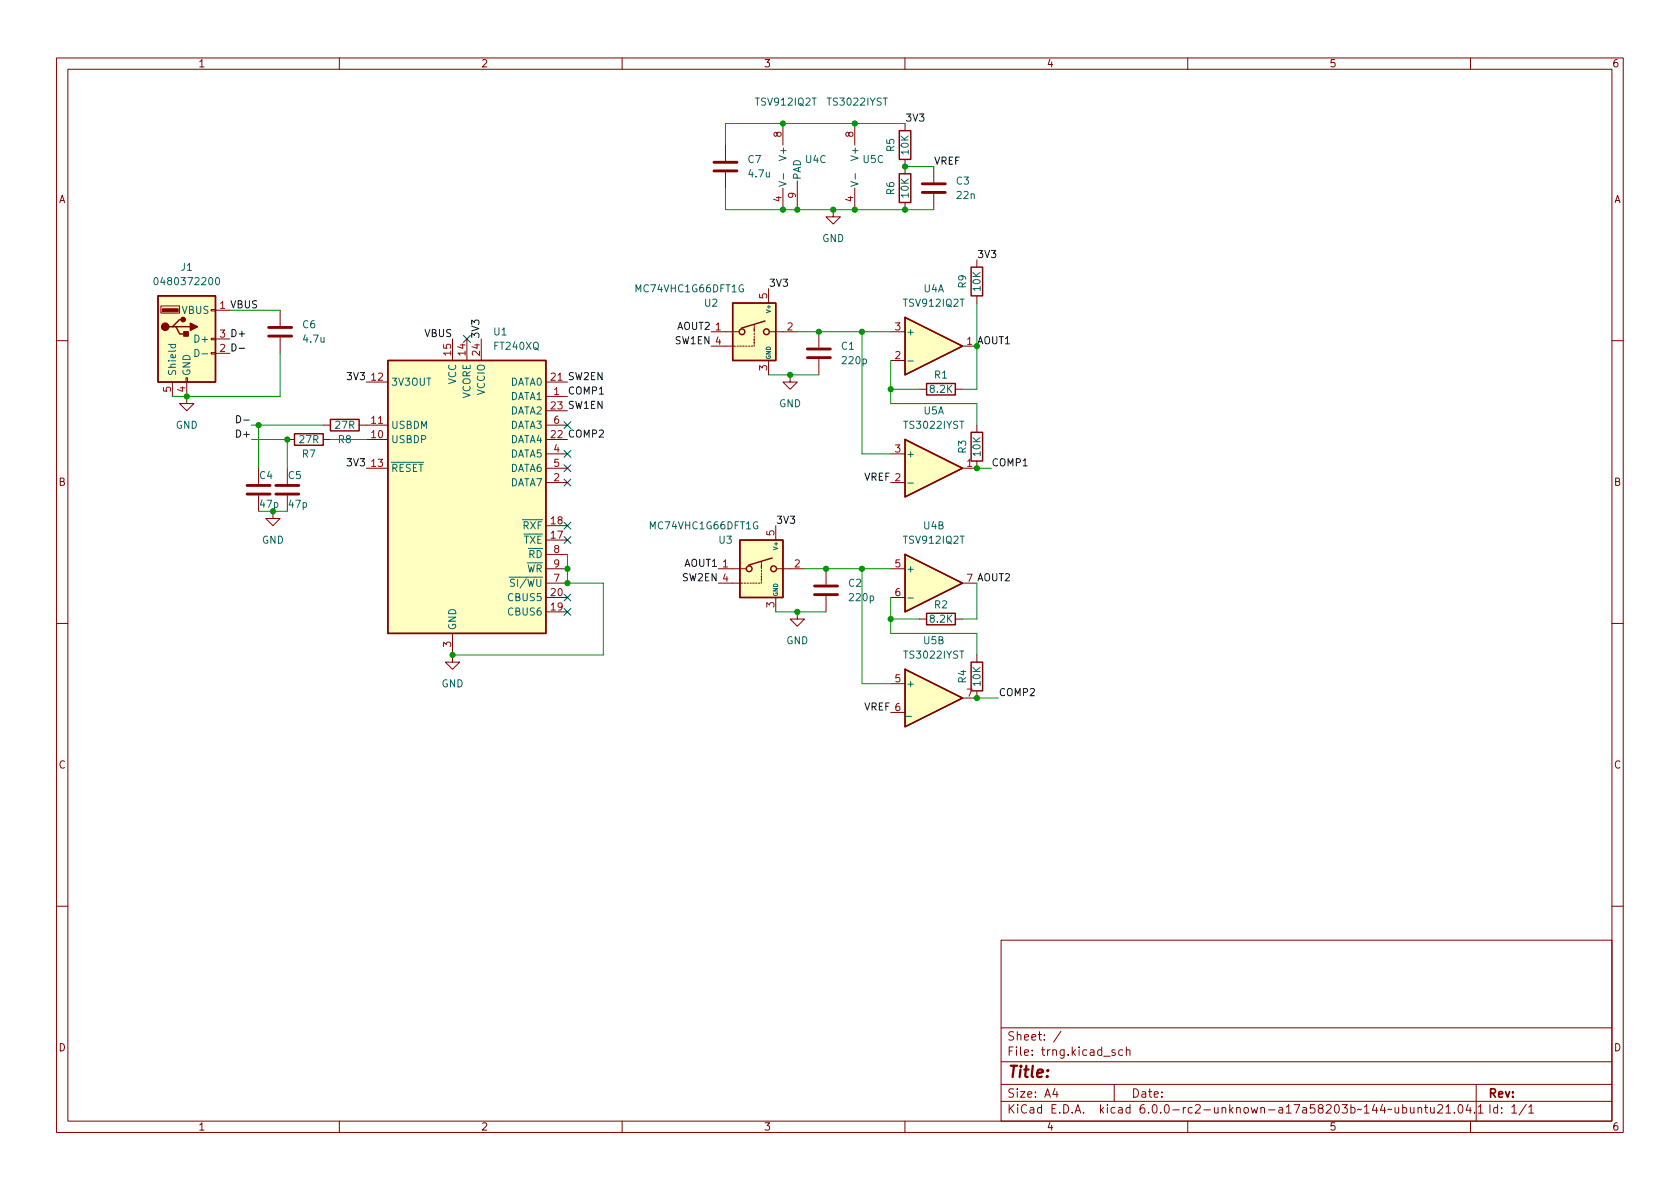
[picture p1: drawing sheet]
<svg xmlns="http://www.w3.org/2000/svg" width="297mm" height="210mm" viewBox="0 0 297 210" stroke-linecap="round" stroke-linejoin="round" font-family="sans-serif">
<g fill="none" stroke="#840000" stroke-width=".18">
<path d="M10 10.2h277v190.1h-277zM12 12.2h273v186.1h-273zM60 10.2v2M110 10.2v2M160 10.2v2M210 10.2v2M260 10.2v2M128.3 25.6v2.8M128.3 30.5v2.8M138.4 21.8v3.8M138.4 33.3v3.8M141 32v5.1"/>
<path d="M147.3 37.1v1.2h1.3l-1.3 1.3-1.3-1.3h1.3M151.1 21.8v3.8M151.1 33.3v3.8M160 21.8v1.3M160 28.2v2.5M160 35.8v1.3M165.1 29.5v2.8M165.1 34.3v2.8M28.4 54.1h3.3v1.3h-3.3zM37.3 59.8h.8v.3h-.8zM37.3 54.7h.8v.3h-.8zM38.1 54.9h2.5"/>
<path d="M38.1 59.9h2.5M49.5 54.9v2.8M49.5 59.7v2.8M80 59.9v3.8M82.5 59.9v3.8M85.1 59.9v3.8M125.7 58.7h4.9M133.3 57.4v1.3M133.3 58.9v.3M133.3 59.4v.3M133.3 59.9v.3M135.9 51v2.6"/>
<path d="M136.1 58.7h4.9M144.8 58.7v2.8M157.5 58.7h2.5M172.7 46v1.2M172.7 52.3v1.3M10 60.2h2M30.5 67.6v2.5M32.9 66.8h.2v.8h-.2zM33 67.6v3.8h1.3l-1.3 1.2-1.3-1.2h1.3M37.3 62.4h.8v.2h-.8zM38.1 62.5h2.5M50.8 77.7h1.3"/>
<path d="M57.1 75.2h1.3M57.1 77.7h1.3M63.5 75.2h5.1M64.8 77.7h3.8M64.8 67.6h3.8M96.5 75.2h3.8M96.5 77.7h3.8M96.5 70.1h3.8M96.5 67.6h3.8M96.5 72.6h3.8M125.7 61.2h4.3M130.3 61.2h.3"/>
<path d="M130.8 61.2h.3M131.3 61.2h.3M131.8 61.2h.3M132.3 61.2h.3M132.8 61.2h.3M133.3 60.4v.3M133.3 61v.2M135.9 63.7v2.6M139.7 66.3v1.3h1.3l-1.3 1.2-1.3-1.2h1.3M144.8 63.5v2.8M157.5 63.7h2.5M162.6 68.8h1.2"/>
<path d="M168.9 68.8h1.3M170.2 61.2h2.5M172.7 75.2v1.2M285 60.2h2M45.7 82.8v2.8M45.7 87.6v2.8M48.3 90.4v1.3h1.2l-1.2 1.3-1.3-1.3h1.3M50.8 82.8v2.8M50.8 87.6v2.8M64.8 82.8h3.8M96.5 82.8h3.8M96.5 85.3h3.8"/>
<path d="M96.5 80.3h3.8M96.5 95.5h3.8M96.5 93h3.8M96.5 98h3.8M134.6 99.3v1.3M137.2 93v2.5M157.5 85.3h2.5M157.5 80.3h2.5M172.7 81.5v1.3h-2.5M10 110.2h2M80 112v5.1h1.3l-1.3 1.3-1.3-1.3h1.3M96.5 100.6h3.8"/>
<path d="M96.5 105.7h3.8M96.5 103.1h3.8M96.5 108.2h3.8M127 100.6h4.8M127 103.1h4.3M131.6 103.1h.2M132.1 103.1h.2M132.6 103.1h.2M133.1 103.1h.2M133.6 103.1h.3M134.1 103.1h.3M134.6 100.8v.3"/>
<path d="M134.6 101.3v.3M134.6 101.8v.3M134.6 102.4v.2M134.6 102.9v.2M137.2 105.7v2.5M137.4 100.6h4.8M141 108.2v1.3h1.2l-1.2 1.2-1.3-1.2h1.3M146 100.6v2.8M146 105.4v2.8M157.5 100.6h2.5M157.5 105.7h2.5M162.6 109.5h1.2"/>
<path d="M168.9 109.5h1.3M170.2 103.1h2.5M172.7 115.8v1.3M285 110.2h2M157.5 120.9h2.5M157.5 126h2.5M172.7 122.2v1.2h-2.5M10 160.2h2M177 166.3h108v32h-108zM285 160.2h2M60 198.3v2M110 198.3v2"/>
<path d="M160 198.3v2M177 194.8h108M177 191.8h108M177 187.8h108M177 181.8h108M186.5 192.5l-.4 1h1M186.9 193v1M187.6 182.4l-1.3 1.9M197 191.8v3M197.1 185.7l-.3-.1-.2 .2v.3l.5 .1v.4h-.5M198.5 185.7l-.4-.1-.3 .3v.4l.1 .3h.6M199.1 185.8l.3-.2 .3 .1 .1 .9"/>
<path d="M199.1 185.1v1.5M210 198.3v2M246.6 195.8l.1 1h.4l.2-.1M247.3 195.8v1M248 195.9l.4-.1 .3 .3v.4l-.1 .3h-.6M248 195.3v1.5M249.4 195.8v1h.4l.2-.1M250 195.8v1M250.7 196l.2-.2 .4 .1 .1 .9M250.7 195.8v1M251.9 195.8h.5M252.1 195.3v1.3l.3 .2"/>
<path d="M252.9 195.8l.1 1h.4l.2-.1M253.6 195.8v1M254.2 195.5l.6-.2 .2 .2 .1 .3-1 1h1M255.7 195.8l.4-.5v1.5M255.7 196.8h.8M257.1 196.7v.1M257.9 195.5l.3-.2a.8 .8 0 0 1 .5 .8 .8 .8 0 0 1-.5 .7l-.3-.1-.1-.4zM259.6 195.3l-.4 1h.9M259.9 195.8v1M260 198.3v2M260.7 196.7v.1M261 191.8v6.5"/>
<path d="M261.4 195.8l.4-.5v1.5M261.4 196.8h.8M269.9 195.3l-1.3 1.9M270.3 195.8l.4-.5v1.5M270.3 196.8h.9"/>
</g>
<g fill="#ffffc2" stroke="#ffffc2" stroke-width=".18">
<path d="M160 98l10.2 5.1-10.2 5.1z"/>
<path d="M27.9 52.3h10.2v15.3h-10.2z"/>
<path d="M160 118.4l10.2 5-10.2 5.1z"/>
<path d="M160 77.7l10.2 5.1-10.2 5.1z"/>
<path d="M160 56.1l10.2 5.1-10.2 5.1z"/>
<path d="M129.5 53.6h7.7v10.1h-7.7z"/>
<path d="M130.8 95.5h7.6v10.2h-7.6z"/>
<path d="M68.6 63.7h27.9v48.3h-27.9z"/>
</g>
<g fill="none" stroke="#840000" stroke-width=".25">
<path d="M159 30.7h2v5.1h-2zM159 23.1h2v5.1h-2zM27.9 52.3h10.2v15.3h-10.2zM30.5 57.8h.6l.6 1.2h1.3M31.1 57.8h2.6M32.4 56.5h-.7l-1.2 1.3h-.7M129.5 53.6h7.7v10.1h-7.7zM135.3 56.8l-4.2 1.2M160 56.1l10.2 5.1-10.2 5.1zM171.7 47.2h2v5.1h-2zM52.1 76.7h5v2h-5zM58.4 74.2h5.1v2h-5.1z"/>
<path d="M68.6 63.7h27.9v48.3h-27.9zM160 77.7l10.2 5.1-10.2 5.1zM163.8 67.8h5.1v2h-5.1zM171.7 76.4h2v5.1h-2zM130.8 95.5h7.6v10.2h-7.6zM136.5 98.7l-4.2 1.2M160 98l10.2 5.1-10.2 5.1zM160 118.4l10.2 5-10.2 5.1zM163.8 108.5h5.1v2h-5.1zM171.7 117.1h2v5.1h-2z"/>
<circle cx="131.2" cy="58.7" r=".51"/>
<circle cx="135.5" cy="58.7" r=".51"/>
<circle cx="132.5" cy="100.6" r=".51"/>
<circle cx="136.8" cy="100.6" r=".51"/>
</g>
<g fill="none" stroke="#006464" stroke-width=".18">
<path d="M137.7 32.1l1.3 .4-1.3 .4M138.5 30.7v1M150.4 32.1l1.3 .4-1.3 .4M151.2 30.7v1M27.4 49.1h.1a.68 .68 0 0 1 .5 .6 .68 .68 0 0 1-.5 .7 .84 .84 0 0 1-.1-1.3zM38.2 49.2l.2-.1a.68 .68 0 0 1 .4 .6 .68 .68 0 0 1-.4 .7l-.2-.2-.1-.3zM29.8 60.9h1.3M30.3 60.9l-.1 .4 .2 .2 .6-.1v-.5M34.5 61.8a.64 .64 0 0 1 .7 .6 .64 .64 0 0 1-.7 .7zM35.7 62.6h1M160.5 63.8h1M160.5 85.4h1"/>
<path d="M160.5 105.7h1"/>
</g>
<g fill="#840000" stroke="#840000" stroke-width=".25">
<path d="M33.7 57.1l1.2 .7-1.2 .6z"/>
<path d="M32.5 58.7h.8v.7h-.8z"/>
<circle cx="29.2" cy="57.8" r=".63"/>
<circle cx="32.4" cy="56.5" r=".38"/>
</g>
<path d="M28.7 54.6h2.8v.5h-2.8z" fill="#840000" stroke="#840000" stroke-width=".18"/>
<g fill="none" stroke="#840000" stroke-width=".51">
<path d="M126.2 30.2h4.1M126.2 28.7h4.1M163.1 34h4M163.1 32.5h4M47.5 59.4h4.1M47.5 57.9h4.1M142.7 63.2h4.1M142.7 61.7h4.1M43.7 87.4h4.1M43.7 85.8h4.1M48.8 87.4h4M48.8 85.8h4"/>
<path d="M144 105.2h4.1M144 103.6h4.1"/>
</g>
<path d="M41.8 73.5a.64 .64 0 0 1 .8 .6 .64 .64 0 0 1-.8 .7zM42.3 61.6h1M43.1 74.3h1" fill="none" stroke="#0f0f0f" stroke-width=".18"/>
<g fill="none" stroke="#009600" stroke-width=".18">
<path d="M128.3 33.3v3.8h36.8M160 29.5h5.1M160 21.8h-31.7v3.8M40.6 54.9h8.9M141 58.7h16.5M152.4 58.7v21.6h5.1M172.7 53.6v15.2h-2.5M44.4 77.7h6.4v5.1M44.4 75.2h12.7M45.7 75.2v7.6M49.5 62.5v7.6h-19M58.4 77.7h6.4"/>
<path d="M135.9 66.3h8.9M157.5 68.8h5.1M157.5 63.7v7.7h15.2v3.8M48.3 90.4h2.5M100.3 98v5.1h6.4v12.7h-26.7M172.7 82.8h2.6M137.2 108.2h8.8M142.2 100.6h15.3M152.4 100.6v20.3h5.1M157.5 105.7v6.3h15.2v3.8M157.5 109.5h5.1M172.7 103.1v6.4h-2.5"/>
<path d="M172.7 123.4h3.8"/>
</g>
<g fill="none" stroke="#000084" stroke-width=".18">
<path d="M81.9 59.3l1.3 1.2M83.2 59.3l-1.3 1.2M99.7 74.6l1.2 1.2M99.7 79.6l1.2 1.3M100.9 74.6l-1.2 1.2M100.9 79.6l-1.2 1.3M99.7 94.9l1.2 1.2M99.7 82.2l1.2 1.2M99.7 84.7l1.2 1.2M99.7 92.3l1.2 1.3M100.9 94.9l-1.2 1.2M100.9 82.2l-1.2 1.2"/>
<path d="M100.9 84.7l-1.2 1.2M100.9 92.3l-1.2 1.3M99.7 107.6l1.2 1.2M99.7 105l1.2 1.3M100.9 107.6l-1.2 1.2M100.9 105l-1.2 1.3"/>
</g>
<g fill="#009600" stroke="#009600" stroke-width=".18">
<circle cx="45.7" cy="75.2" r=".46"/>
<circle cx="33" cy="70.1" r=".46"/>
<circle cx="80" cy="115.8" r=".46"/>
<circle cx="48.3" cy="90.4" r=".46"/>
<circle cx="50.8" cy="77.7" r=".46"/>
<circle cx="139.7" cy="66.3" r=".46"/>
<circle cx="172.7" cy="123.4" r=".46"/>
<circle cx="141" cy="108.2" r=".46"/>
<circle cx="152.4" cy="100.6" r=".46"/>
<circle cx="172.7" cy="82.8" r=".46"/>
<circle cx="146" cy="100.6" r=".46"/>
<circle cx="157.5" cy="109.5" r=".46"/>
<circle cx="147.3" cy="37.1" r=".46"/>
<circle cx="157.5" cy="68.8" r=".46"/>
<circle cx="160" cy="37.1" r=".46"/>
<circle cx="160" cy="29.5" r=".46"/>
<circle cx="152.4" cy="58.7" r=".46"/>
<circle cx="144.8" cy="58.7" r=".46"/>
<circle cx="151.1" cy="21.8" r=".46"/>
<circle cx="151.1" cy="37.1" r=".46"/>
<circle cx="172.7" cy="61.2" r=".46"/>
<circle cx="138.4" cy="37.1" r=".46"/>
<circle cx="100.3" cy="103.1" r=".46"/>
<circle cx="100.3" cy="100.6" r=".46"/>
<circle cx="138.4" cy="21.8" r=".46"/>
<circle cx="141" cy="37.1" r=".46"/>
</g>
<text font-size="2.8" fill="#840000" x="178" y="190.6">Title:</text>
<g font-size="2.1" fill="#840000">
<text x="178" y="184">Sheet: /</text>
<text x="178" y="186.7">File: trng.kicad_sch</text>
<text x="178" y="196.9">KiCad E.D.A. kicad 6.0.0-rc2-unknown-a17a58203b~144~ubuntu21.04.1</text>
<text x="178" y="194.1">Size: A4</text>
<text x="200" y="194.1">Date:</text>
<text x="263" y="194.1">Rev:</text>
<text x="263" y="196.9">Id: 1/1</text>
</g>
<g font-size="1.8" fill="#840000">
<text x="35" y="11.9">1</text>
<text x="85" y="11.9">2</text>
<text x="135" y="11.9">3</text>
<text x="185" y="11.9">4</text>
<text x="235" y="11.9">5</text>
<text x="285" y="11.9">6</text>
<text x="10.3" y="35.9">A</text>
<text x="285.3" y="35.9">A</text>
<text x="10.3" y="85.9">B</text>
<text x="285.3" y="85.9">B</text>
<text x="10.3" y="135.9">C</text>
<text x="285.3" y="135.9">C</text>
<text x="10.3" y="185.9">D</text>
<text x="285.3" y="185.9">D</text>
<text x="35" y="199.9">1</text>
<text x="85" y="199.9">2</text>
<text x="135" y="199.9">3</text>
<text x="185" y="199.9">4</text>
<text x="235" y="199.9">5</text>
<text x="285" y="199.9">6</text>
</g>
<g font-size="1.8" fill="#006464">
<text x="133.8" y="18.7">TSV912IQ2T</text>
<text x="146.5" y="18.7">TS3022IYST</text>
<text x="132.3" y="28.8">C7</text>
<text x="139.1" y="28" transform="rotate(-90 139.1 28)">V+</text>
<text x="142.5" y="28.8">U4C</text>
<text x="151.8" y="28" transform="rotate(-90 151.8 28)">V+</text>
<text x="152.6" y="28.8">U5C</text>
<text x="158.1" y="26.8" transform="rotate(-90 158.1 26.8)">R5</text>
<text x="160.7" y="27.3" transform="rotate(-90 160.7 27.3)">10K</text>
<text x="132.5" y="31.4">4.7u</text>
<text x="141.6" y="31.9" transform="rotate(-90 141.6 31.9)">PAD</text>
<text x="158.1" y="34.4" transform="rotate(-90 158.1 34.4)">R6</text>
<text x="160.7" y="34.9" transform="rotate(-90 160.7 34.9)">10K</text>
<text x="169.1" y="32.6">C3</text>
<text x="169.2" y="35.2">22n</text>
<text x="32" y="47.9">J1</text>
<text x="145.4" y="42.8">GND</text>
<text x="28.1" y="50.4">0480372200</text>
<text x="112.6" y="51.7">MC74VHC1G66DFT1G</text>
<text x="163.3" y="51.7">U4A</text>
<text x="170.8" y="50.9" transform="rotate(-90 170.8 50.9)">R9</text>
<text x="173.4" y="51.4" transform="rotate(-90 173.4 51.4)">10K</text>
<text x="32.2" y="55.5">VBUS</text>
<text x="53.5" y="58">C6</text>
<text x="87.3" y="59.3">U1</text>
<text x="124.6" y="54.2">U2</text>
<text x="159.9" y="54.2">TSV912IQ2T</text>
<text x="160.1" y="59.3">+</text>
<text x="34.8" y="60.6">D+</text>
<text x="53.7" y="60.6">4.7u</text>
<text x="87.5" y="61.8">FT240XQ</text>
<text x="148.8" y="61.8">C1</text>
<text x="149" y="64.4">220p</text>
<text x="31.1" y="66.5" transform="rotate(-90 31.1 66.5)">Shield</text>
<text x="33.7" y="66.5" transform="rotate(-90 33.7 66.5)">GND</text>
<text x="69.1" y="68.2">3V3OUT</text>
<text x="80.6" y="68" transform="rotate(-90 80.6 68)">VCC</text>
<text x="83.2" y="70.5" transform="rotate(-90 83.2 70.5)">VCORE</text>
<text x="85.7" y="69.9" transform="rotate(-90 85.7 69.9)">VCCIO</text>
<text x="90.1" y="70.7">DATA1</text>
<text x="90.1" y="68.2">DATA0</text>
<text x="164.5" y="69.5">8.2K</text>
<text x="165.2" y="66.9">R1</text>
<text x="31.1" y="75.8">GND</text>
<text x="59.3" y="75.8">27R</text>
<text x="69.1" y="75.8">USBDM</text>
<text x="90.1" y="73.3">DATA2</text>
<text x="90.1" y="75.8">DATA3</text>
<text x="137.7" y="72">GND</text>
<text x="160" y="75.8">TS3022IYST</text>
<text x="163.3" y="73.3">U5A</text>
<text x="53" y="78.4">27R</text>
<text x="53.5" y="80.9">R7</text>
<text x="59.8" y="78.4">R8</text>
<text x="69.1" y="78.4">USBDP</text>
<text x="69.1" y="83.4">~{RESET}</text>
<text x="90.1" y="78.4">DATA4</text>
<text x="90.1" y="80.9">DATA5</text>
<text x="90.1" y="83.4">DATA6</text>
<text x="160.1" y="80.9">+</text>
<text x="170.8" y="80.1" transform="rotate(-90 170.8 80.1)">R3</text>
<text x="173.4" y="80.6" transform="rotate(-90 173.4 80.6)">10K</text>
<text x="45.9" y="84.7">C4</text>
<text x="51" y="84.7">C5</text>
<text x="51.1" y="89.8">47p</text>
<text x="90.1" y="86">DATA7</text>
<text x="91.1" y="93.6">~{RXF}</text>
<text x="115.2" y="93.6">MC74VHC1G66DFT1G</text>
<text x="163.3" y="93.6">U4B</text>
<text x="46.3" y="96.1">GND</text>
<text x="91.2" y="96.1">~{TXE}</text>
<text x="91.7" y="101.2">~{WR}</text>
<text x="92.1" y="98.7">~{RD}</text>
<text x="127.1" y="96.1">U3</text>
<text x="159.9" y="96.1">TSV912IQ2T</text>
<text x="160.1" y="101.2">+</text>
<text x="89.5" y="103.8">~{SI/WU}</text>
<text x="90" y="106.3">CBUS5</text>
<text x="150" y="103.8">C2</text>
<text x="150.3" y="106.3">220p</text>
<text x="165.2" y="107.6">R2</text>
<text x="80.6" y="111.5" transform="rotate(-90 80.6 111.5)">GND</text>
<text x="90" y="108.8">CBUS6</text>
<text x="139" y="113.9">GND</text>
<text x="163.3" y="113.9">U5B</text>
<text x="164.5" y="110.1">8.2K</text>
<text x="160" y="116.5">TS3022IYST</text>
<text x="78" y="121.5">GND</text>
<text x="160.1" y="121.5">+</text>
<text x="170.8" y="120.8" transform="rotate(-90 170.8 120.8)">R4</text>
<text x="173.4" y="121.3" transform="rotate(-90 173.4 121.3)">10K</text>
<text x="160.1" y="126.6">_</text>
</g>
<g font-size="1.8" fill="#0f0f0f">
<text x="160" y="21.5">3V3</text>
<text x="165.1" y="29.1">VREF</text>
<text x="172.7" y="45.6">3V3</text>
<text x="135.9" y="50.7">3V3</text>
<text x="38.9" y="54.6">1 VBUS</text>
<text x="38.9" y="59.7">3 D+</text>
<text x="75.1" y="59.6">VBUS</text>
<text x="84.7" y="59.9" transform="rotate(-90 84.7 59.9)">3V3</text>
<text x="119.7" y="58.3">AOUT2</text>
<text x="38.9" y="62.2">2 D-</text>
<text x="119.4" y="60.9">SW1EN 4</text>
<text x="172.7" y="60.9">AOUT1</text>
<text x="61.6" y="67.2">3V3</text>
<text x="97.4" y="67.3">21 SW2EN</text>
<text x="100.3" y="69.7">COMP1</text>
<text x="42.1" y="77.4">D+</text>
<text x="97.4" y="77.5">22 COMP2</text>
<text x="97.4" y="72.4">23 SW1EN</text>
<text x="61.6" y="82.4">3V3</text>
<text x="175.3" y="82.4">COMP1</text>
<text x="152.8" y="85">VREF 2</text>
<text x="137.2" y="92.6">3V3</text>
<text x="121" y="100.2">AOUT1</text>
<text x="120.7" y="102.8">SW2EN 4</text>
<text x="171" y="102.9">7 AOUT2</text>
<text x="152.8" y="125.6">VREF 6</text>
<text x="176.5" y="123.1">COMP2</text>
</g>
<g font-size="1.8" fill="#a90000">
<text x="138.2" y="24.2" transform="rotate(-90 138.2 24.2)">8</text>
<text x="150.9" y="24.2" transform="rotate(-90 150.9 24.2)">8</text>
<text x="138.2" y="35.7" transform="rotate(-90 138.2 35.7)">4</text>
<text x="140.7" y="35" transform="rotate(-90 140.7 35)">9</text>
<text x="150.9" y="35.7" transform="rotate(-90 150.9 35.7)">4</text>
<text x="135.6" y="52.8" transform="rotate(-90 135.6 52.8)">5</text>
<text x="126.5" y="58.4">1</text>
<text x="139.2" y="58.4">2</text>
<text x="158.3" y="58.4">3</text>
<text x="79.8" y="62.8" transform="rotate(-90 79.8 62.8)">15</text>
<text x="82.3" y="62.8" transform="rotate(-90 82.3 62.8)">14</text>
<text x="84.8" y="62.8" transform="rotate(-90 84.8 62.8)">24</text>
<text x="135.6" y="65.5" transform="rotate(-90 135.6 65.5)">3</text>
<text x="158.3" y="63.5">2</text>
<text x="171" y="61">1</text>
<text x="30.2" y="69.3" transform="rotate(-90 30.2 69.3)">5</text>
<text x="32.8" y="69.3" transform="rotate(-90 32.8 69.3)">4</text>
<text x="65.7" y="67.3">12</text>
<text x="97.9" y="69.8">1</text>
<text x="65.7" y="77.5">10</text>
<text x="65.7" y="74.9">11</text>
<text x="97.9" y="74.9">6</text>
<text x="65.7" y="82.5">13</text>
<text x="97.9" y="80">4</text>
<text x="97.9" y="82.5">5</text>
<text x="158.3" y="80">3</text>
<text x="171" y="82.5">1</text>
<text x="97.9" y="85.1">2</text>
<text x="97.4" y="95.2">17</text>
<text x="97.4" y="92.7">18</text>
<text x="136.9" y="94.7" transform="rotate(-90 136.9 94.7)">5</text>
<text x="97.9" y="97.8">8</text>
<text x="97.9" y="100.3">9</text>
<text x="127.8" y="100.3">1</text>
<text x="140.5" y="100.3">2</text>
<text x="158.3" y="100.3">5</text>
<text x="97.4" y="107.9">19</text>
<text x="97.4" y="105.4">20</text>
<text x="97.9" y="102.9">7</text>
<text x="136.9" y="107.4" transform="rotate(-90 136.9 107.4)">3</text>
<text x="158.3" y="105.4">6</text>
<text x="79.8" y="114.4" transform="rotate(-90 79.8 114.4)">3</text>
<text x="158.3" y="120.6">5</text>
<text x="171" y="123.2">7</text>
</g>
<text font-size="1.8" fill="#009600" x="46.1" y="89.8">47p</text>
<g font-size="1.1" fill="#006464">
<text x="136.3" y="55" transform="rotate(-90 136.3 55)">V+</text>
<text x="136.3" y="63.6" transform="rotate(-90 136.3 63.6)">GND</text>
<text x="137.5" y="97" transform="rotate(-90 137.5 97)">V+</text>
<text x="137.5" y="105.5" transform="rotate(-90 137.5 105.5)">GND</text>
</g>
</svg>
